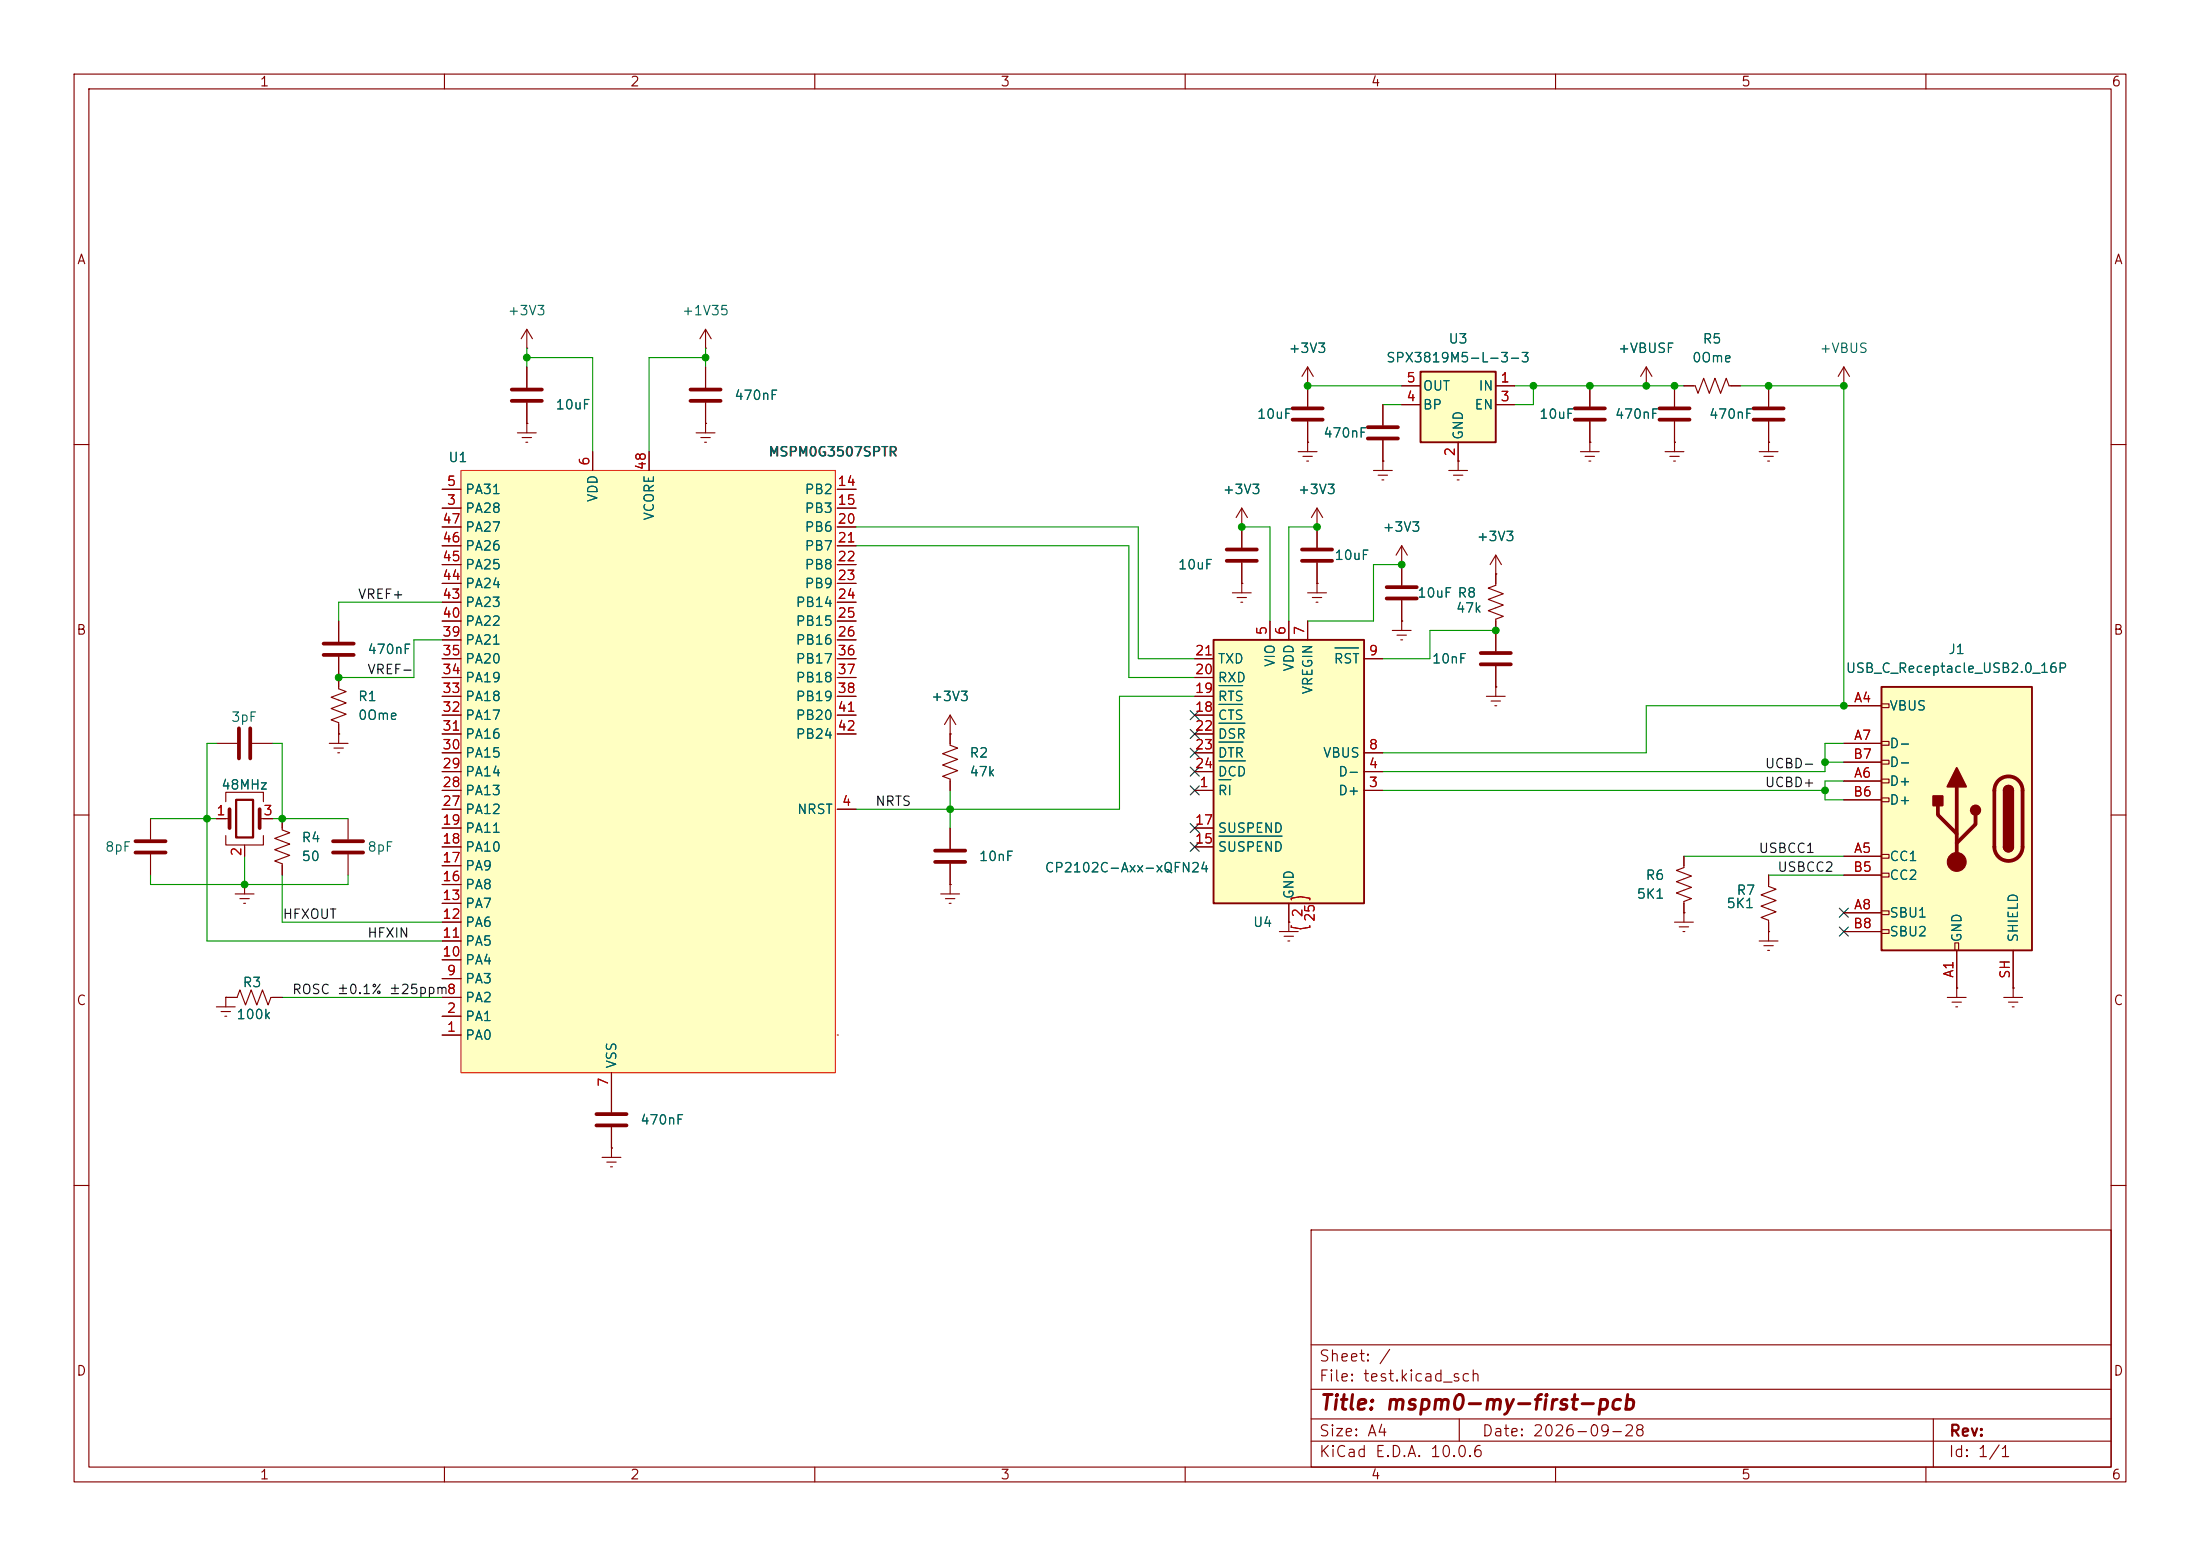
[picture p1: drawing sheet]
<svg xmlns="http://www.w3.org/2000/svg" width="297mm" height="210mm" viewBox="0 0 297 210" stroke-linecap="round" stroke-linejoin="round" font-family="sans-serif">
<g fill="none" stroke="#840000" stroke-width=".15">
<path d="M10 10h277v190h-277zM12 12h273v186h-273zM60 10v2M110 10v2M160 10v2M210 10v2M260 10v2M10 60h2M167.6 71.1v2.8M167.6 75.9v2.8M285 60h2M10 110h2"/>
<path d="M285 110h2M10 160h2M177 166h108v32h-108zM285 160h2M60 198v2M110 198v2M160 198v2M177 194.5h108M177 191.5h108M177 187.5h108M177 181.5h108M197 191.5v3"/>
<path d="M210 198v2M260 198v2M261 191.5v6.5"/>
</g>
<path d="M165.6 74.2h4.1M165.6 75.7h4.1" fill="none" stroke="#840000" stroke-width=".51"/>
<path d="M254 92.7h20.3v35.6h-20.3z" fill="#ffffc2"/>
<g fill="none" stroke="#840000" stroke-width=".15">
<path d="M176.5 59.7h.1M176.5 59.7v1.3M167.6 78.7h.1M167.6 71.1h.1M167.6 68.6v2.5M167.6 78.7v1.3M167.6 68.6l-.7 1.3M167.6 68.6l.8 1.3M175.3 61h2.5M175.9 61.6h1.3M176.4 62.2h.3M45.7 88.6v4.4l1 .3-2 .8 2 .8-2 .7 2 .8-2 .8 1 .3v2.8"/>
<path d="M45.7 99.1h.1M45.7 83.8v2.8M128.3 96.5v4.1l1 .4-2 .7 2 .8-2 .8 2 .7-2 .8 1 .4v1.5M128.3 99.1h.1M128.3 96.5l-.8 1.3M128.3 96.5l.7 1.3M166.4 80h2.5M167 80.6h1.3M167.5 81.3h.3M248.9 95.3h5.1M254 95h1v.5h-1zM20.3 110.5v2.8"/>
<path d="M20.3 115.3v2.8M38.1 110.5v1.5l1 .4-2 .8 2 .7-2 .8 2 .7-2 .8 1 .4v1.5M44.4 100.3h2.6M45.1 101h1.3M45.6 101.6h.2M47 110.5v2.8M47 115.3v2.8M128.3 119.4h.1M128.3 111.8v2.8M128.3 116.6v4.1M227.3 115.6v1.5l-1 .4 2 .7-2 .8 2 .8-2 .7 2 .8-1 .4v2.8M238.8 118.1v1.5l1 .4-2.1 .8 2.1 .7-2.1 .8 2.1 .8-2.1 .7 1.1 .4v2.8"/>
<path d="M248.9 115.6h5.1M248.9 105.4h5.1M248.9 100.3h5.1M248.9 118.1h5.1M248.9 108h5.1M248.9 102.9h5.1M254 105.2h1v.5h-1zM254 117.9h1v.5h-1zM254 100.1h1v.5h-1zM254 102.6h1v.5h-1zM254 107.7h1v.5h-1zM254 115.3h1v.5h-1z"/>
<path d="M127 120.7h2.5M127.6 121.3h1.3M128.1 121.9h.3M226.1 124.5h2.5M226.7 125.1h1.3M227.2 125.7h.3M227.3 123.2h.1M237.5 127h2.5M238.1 127.6h1.3M238.6 128.3h.3M238.8 125.7h.1M248.9 123.2h5.1"/>
<path d="M248.9 125.7h5.1M254 122.9h1v.5h-1zM254 125.5h1v.5h-1zM262.9 134.6h2.5M263.5 135.3h1.3M263.9 127.3h.5v1h-.5zM264 135.9h.3M264.2 133.4h.1M264.2 128.3v6.3M271.8 128.3v5.1M81.3 156.2h2.5M81.9 156.8h1.3"/>
<path d="M82.4 157.5h.3M82.5 154.9h.1M82.5 147.3v2.8M82.5 152.1v4.1"/>
</g>
<path d="M254 92.7h20.3v35.6h-20.3zM270.5 106.7a.64 .64 0 0 1 .6-.7 .64 .64 0 0 1 .7 .7M270.5 114.3a.64 .64 0 0 0 .6 .6 .64 .64 0 0 0 .7-.6" fill="none" stroke="#840000" stroke-width=".25"/>
<g fill="none" stroke="#840000" stroke-width=".51">
<path d="M43.7 86.9h4.1M43.7 88.4h4.1M18.3 113.5h4.1M18.3 115.1h4.1M45 113.5h4M45 115.1h4M126.2 114.8h4.1M126.2 116.3h4.1M261.6 108.7v1.3l2.6 2.5M264.2 106.2v10.1M266.7 110v1.3l-2.5 2.5M269.8 105.3a1.91 1.91 0 0 1 2.1-.4 1.91 1.91 0 0 1 1.1 1.8v7.6a1.91 1.91 0 0 1-1.9 1.9 1.91 1.91 0 0 1-1.9-1.9v-7.6a1.9 1.9 0 0 1 .6-1.4z"/>
<path d="M80.5 150.4h4.1M80.5 151.9h4.1"/>
</g>
<g fill="#840000" stroke="#840000" stroke-width=".25">
<path d="M270.5 106.7h1.3v7.6h-1.3z"/>
<path d="M270.7 106.2a.64 .64 0 0 1 .7-.1 .64 .64 0 0 1 .4 .6h-1.3z"/>
<path d="M270.5 114.3h1.3a.64 .64 0 0 1-.7 .6 .64 .64 0 0 1-.6-.6z"/>
<path d="M264.2 103.6l1.2 2.6h-2.5z"/>
<path d="M261 107.4h1.3v1.3h-1.3z"/>
<circle cx="266.7" cy="109.3" r=".63"/>
</g>
<circle cx="264.2" cy="116.3" r="1.27" fill="#840000" stroke="#840000" stroke-width=".15"/>
<path d="M163.8 86.4h20.3v35.5h-20.3z" fill="#ffffc2"/>
<path d="M163.8 86.4h20.3v35.5h-20.3z" fill="none" stroke="#840000" stroke-width=".25"/>
<g fill="none" stroke="#840000" stroke-width=".15">
<path d="M176.5 52.1h.1M176.5 49.5v5.4M176.5 56.9v2.8M176.5 49.5l.8 1.3M176.5 49.5l-.7 1.3M186.7 54.6v2.8M186.7 59.4v2.8M214.6 59.7h.1M214.6 52.1v2.8M214.6 56.9v4.1M226.1 59.7h.1M226.1 52.1v2.8"/>
<path d="M226.1 56.9v4.1M177.8 78.7h.1M177.8 71.1v2.8M177.8 75.9v4.1M195.6 63.5h2.5M196.2 64.1h1.3M196.7 64.8h.3M196.8 62.2h.1M196.8 62.2v1.3M201.9 77.5h.1M201.9 74.9l.8 1.3M201.9 74.9l-.7 1.3"/>
<path d="M201.9 74.9v2.6M213.4 61h2.5M214 61.6h1.3M214.5 62.2h.3M224.8 61h2.5M225.4 61.6h1.3M225.9 62.2h.3M161.3 88.9h2.5M161.3 96.5h2.5M161.3 94h2.5M161.3 91.4h2.5M161.3 99.1h2.5"/>
<path d="M171.4 83.8v2.6M174 83.8v2.6M176.5 83.8v2.6M176.5 80h2.6M177.2 80.6h1.2M177.7 81.3h.2M184.1 88.9h2.6M161.3 106.7h2.5M161.3 104.1h2.5M161.3 101.6h2.5M161.3 114.3h2.5M161.3 111.8h2.5"/>
<path d="M184.1 106.7h2.6M184.1 104.1h2.6M184.1 101.6h2.6M172.7 125.7h2.6M173.4 126.4h1.2M173.9 127h.2M174 124.5h.1M174 121.9v3.8"/>
</g>
<path d="M164.6 95.1h3.2M164.6 92.5h3.2M164.6 97.6h3.5M180.2 87.5h3.2M164.6 105.2h1.6M164.6 112.9h8.5M164.6 100.2h3.2M164.6 102.7h3.5" fill="none" stroke="#006464" stroke-width=".15"/>
<path d="M174.3 121.4v-.2l1.3-.2 1.2 .2v.2M174.3 124.9v.2l1.3 .3 1.2-.3v-.2" fill="none" stroke="#a90000" stroke-width=".15"/>
<path d="M174.5 55.1h4.1M174.5 56.6h4.1M184.7 57.7h4M184.7 59.2h4M212.6 55.1h4.1M212.6 56.6h4.1M224 55.1h4.1M224 56.6h4.1M175.8 74.2h4M175.8 75.7h4" fill="none" stroke="#840000" stroke-width=".51"/>
<path d="M191.8 50.2h10.1v9.5h-10.1z" fill="#ffffc2"/>
<path d="M191.8 50.2h10.1v9.5h-10.1z" fill="none" stroke="#840000" stroke-width=".25"/>
<g fill="none" stroke="#840000" stroke-width=".15">
<path d="M189.2 52.1h2.6M189.2 54.6h2.6M196.8 59.7v2.5M201.9 52.1h2.6M201.9 54.6h2.6M227.3 52.1h1.6l.3 1 .8-2 .8 2 .7-2 .8 2 .7-2 .4 1h1.5M248.9 52.1h.1M248.9 49.5l.8 1.3M248.9 49.5l-.7 1.3M248.9 49.5v2.6M177.8 71.1h.1M177.8 68.6l.8 1.3"/>
<path d="M177.8 68.6l-.8 1.3M177.8 68.6v2.5M185.4 63.5h2.6M186.1 64.1h1.2M186.6 64.8h.2M186.7 62.2h.1M186.7 62.2v1.3M270.5 134.6h2.5M271.1 135.3h1.3M271.7 135.9h.2M271.8 133.4h.1M271.8 133.4v1.2"/>
</g>
<path d="M62.2 63.5h50.6v81.3h-50.6z" fill="#ffffc2"/>
<path d="M62.2 63.5h50.6v81.3h-50.6z" fill="none" stroke="#ff2500" stroke-width=".15"/>
<g fill="none" stroke="#840000" stroke-width=".15">
<path d="M69.8 58.4h2.6M70.5 59.1h1.3M71 59.7h.2M71.1 47h.1M71.1 57.2h.1M71.1 44.5l-.7 1.2M71.1 44.5l.8 1.2M71.1 44.5v2.5M71.1 49.5v2.8M71.1 54.4v4M94 58.4h2.5M94.6 59.1h1.3"/>
<path d="M95.1 59.7h.3M95.2 47h.1M95.2 57.2h.1M95.2 44.5v2.5M95.2 49.5v2.8M95.2 54.4v4M95.2 44.5l-.7 1.2M95.2 44.5l.8 1.2M176.5 52.1h.1M176.5 59.7h.1M176.5 52.1v2.8M176.5 56.9v2.8"/>
<path d="M186.7 54.6v2.8M186.7 59.4v2.8M189.2 52.1h2.6M189.2 54.6h2.6M196.8 59.7v2.5M201.9 52.1h2.6M201.9 54.6h2.6M214.6 59.7h.1M214.6 52.1v2.8M214.6 56.9v2.8M222.2 52.1h.1M222.2 49.5l.8 1.3"/>
<path d="M222.2 49.5l-.7 1.3M222.2 49.5v2.6M226.1 59.7h.1M226.1 52.1v2.8M226.1 56.9v2.8M227.3 52.1h1.3M233.7 52.1h1.2M238.8 59.7h.1M238.8 52.1v2.8M238.8 56.9v4.1M59.7 68.6h2.5M59.7 66h2.5"/>
<path d="M59.7 71.1h2.5M59.7 73.7h2.5M59.7 76.2h2.5M59.7 78.7h2.5M80 61v2.5M87.6 61v2.5M113 68.6h2.6M113 66h2.6M113 71.1h2.6M113 73.7h2.6M113 76.2h2.6M113 78.7h2.6"/>
<path d="M167.6 78.7h.1M167.6 71.1h.1M167.6 71.1v2.8M167.6 75.9v2.8M177.8 78.7h.1M177.8 71.1h.1M177.8 71.1v2.8M177.8 75.9v2.8M186.7 62.2h.1M189.2 76.2h.1M189.2 73.7v5.3M189.2 73.7l.8 1.2"/>
<path d="M189.2 73.7l-.7 1.2M196.8 62.2h.1M201.9 77.5v1.5l-1 .4 2 .7-2 .8 2 .8-2 .7 2 .8-1 .4v4.3M201.9 77.5h.1M237.5 61h2.5M238.1 61.6h1.3M238.6 62.2h.3M45.7 99.1h.1M45.7 83.8v2.8M45.7 88.6v4.1M45.7 97.8v1.3M59.7 81.3h2.5"/>
<path d="M59.7 83.8h2.5M59.7 86.4h2.5M59.7 99.1h2.5M59.7 96.5h2.5M59.7 94h2.5M59.7 91.4h2.5M59.7 88.9h2.5M113 81.3h2.6M113 83.8h2.6M113 86.4h2.6M113 99.1h2.6M113 96.5h2.6"/>
<path d="M113 94h2.6M113 91.4h2.6M113 88.9h2.6M128.3 99.1h.1M128.3 99.1v1.2M161.3 99.1h2.5M161.3 96.5h2.5M161.3 94h2.5M161.3 91.4h2.5M161.3 88.9h2.5M171.4 83.8v2.6M174 83.8v2.6"/>
<path d="M176.5 83.8v2.6M184.1 88.9h2.6M188 85.1h2.5M188.6 85.7h1.3M189.1 86.4h.3M189.2 83.8h.1M189.2 81v4.1M200.7 94h2.5M201.3 94.6h1.3M201.8 95.3h.3M201.9 92.7h.1M201.9 89.9v4.1"/>
<path d="M248.9 95.3h5.1M29.2 100.3h2.8M29.2 110.5h1.8M30.5 108.2v-1.3h5.1v1.3M30.5 112.8v1.2h5.1v-1.2M33 119.4h.1M33 114v1.6M33 119.4v1.3M34 100.3h2.8M35.1 110.5h1.7M38.1 110.5v1.3M38.1 116.8v1.3"/>
<path d="M59.7 109.2h2.5M59.7 119.4h2.5M59.7 116.8h2.5M59.7 114.3h2.5M59.7 111.8h2.5M59.7 106.7h2.5M59.7 104.1h2.5M59.7 101.6h2.5M113 109.2h2.6M128.3 119.4h.1M128.3 105.4v1.3M128.3 111.8v2.8"/>
<path d="M128.3 116.6v2.8M161.3 114.3h2.5M161.3 111.8h2.5M161.3 106.7h2.5M161.3 104.1h2.5M161.3 101.6h2.5M184.1 106.7h2.6M184.1 104.1h2.6M184.1 101.6h2.6M227.3 115.6v1.2M238.8 118.1v1.3M248.9 100.3h5.1"/>
<path d="M248.9 115.6h5.1M248.9 105.4h5.1M248.9 118.1h5.1M248.9 108h5.1M248.9 102.9h5.1M29.2 135.9h2.5M29.8 136.5h1.3M30.4 137.2h.2M30.5 134.6h.1M30.5 134.6h1.5l.4-1 .7 2 .8-2 .8 2 .7-2 .8 2 .4-1h1.5M30.5 134.6v1.3M31.7 120.7h2.6"/>
<path d="M32.4 121.3h1.3M32.9 121.9h.2M59.7 139.7h2.5M59.7 137.2h2.5M59.7 134.6h2.5M59.7 132.1h2.5M59.7 129.5h2.5M59.7 127h2.5M59.7 124.5h2.5M59.7 121.9h2.5M113 139.7h.1M174 124.5h.1"/>
<path d="M174 121.9v2.6M227.3 123.2h.1M227.3 121.9v1.3M238.8 125.7h.1M238.8 124.5v1.2M248.9 123.2h5.1M248.9 125.7h5.1M264.2 133.4h.1M264.2 128.3v5.1M271.8 133.4h.1M271.8 128.3v5.1M82.5 154.9h.1"/>
<path d="M82.5 144.8v5.3M82.5 152.1v2.8"/>
</g>
<path d="M113 139.7h.1" fill="none" stroke="#fff400" stroke-width=".15"/>
<g fill="none" stroke="#840000" stroke-width=".51">
<path d="M69.1 52.6h4.1M69.1 54.1h4.1M93.2 52.6h4.1M93.2 54.1h4.1M236.7 55.1h4.1M236.7 56.6h4.1M187.2 79.2h4.1M32.3 98.3v4.1M33.8 98.3v4.1M187.2 80.8h4.1M199.9 88.1h4.1M199.9 89.7h4.1"/>
<path d="M31 109.2v2.6M35.1 109.2v2.6"/>
</g>
<path d="M31.9 108h2.3v5h-2.3z" fill="none" stroke="#840000" stroke-width=".3"/>
<g fill="none" stroke="#009600" stroke-width=".15">
<path d="M71.1 48.3h8.9v12.7M71.1 47v2.5M95.2 48.3h-7.6v12.7M95.2 47v2.5M176.5 52.1h12.7M186.7 54.6h2.5M204.5 52.1h22.8M207 52.1v2.5h-2.5M234.9 52.1h14v43.2h-26.7v6.3h-35.5M115.6 73.7h36.8v17.7h8.9M115.6 71.1h38.1v17.8h7.6M167.6 71.1h3.8v12.7"/>
<path d="M177.8 71.1h-3.8v12.7M189.2 76.2h-3.8v7.6h-8.9M59.7 86.4h-3.8v5h-10.2M59.7 81.3h-14v2.5M161.3 94h-10.2v15.2h-35.5M201.9 85.1h-8.9v3.8h-6.3M20.3 118.1v1.3h26.7v-1.3M20.3 110.5h8.9M29.2 100.3h-1.3v26.7h31.8M33 115.6v3.8M36.8 100.3h1.3v10.2M36.8 110.5h10.2"/>
<path d="M38.1 118.1v6.4h21.6M128.3 106.7v5.1M186.7 106.7h59.7M227.3 115.6h21.6M238.8 118.1h10.1M246.4 102.9h2.5M248.9 105.4h-2.5v2.6h2.5M248.9 100.3h-2.5v3.8h-59.7M38.1 134.6h21.6"/>
</g>
<g fill="none" stroke="#000084" stroke-width=".15">
<path d="M160.7 95.9l1.2 1.2M160.7 98.5l1.2 1.2M161.9 95.9l-1.2 1.2M161.9 98.5l-1.2 1.2M160.7 103.5l1.2 1.2M160.7 111.2l1.2 1.2M160.7 113.7l1.2 1.2M160.7 106.1l1.2 1.2M160.7 101l1.2 1.2M161.9 103.5l-1.2 1.2M161.9 111.2l-1.2 1.2M161.9 113.7l-1.2 1.2"/>
<path d="M161.9 106.1l-1.2 1.2M161.9 101l-1.2 1.2M248.3 122.6l1.2 1.2M248.3 125.1l1.2 1.2M249.5 122.6l-1.2 1.2M249.5 125.1l-1.2 1.2"/>
</g>
<path d="M164.6 95.1h3.2M164.6 92.5h3.2M164.6 97.6h3.5M180.2 87.5h3.2M164.6 105.2h1.6M164.6 112.9h8.5M164.6 100.2h3.2M164.6 102.7h3.5" fill="none" stroke="#006464" stroke-width=".15"/>
<path d="M174.3 121.4v-.2l1.3-.2 1.2 .2v.2M174.3 124.9v.2l1.3 .3 1.2-.3v-.2" fill="none" stroke="#a90000" stroke-width=".15"/>
<g fill="#009600" stroke="#009600" stroke-width=".14">
<circle cx="128.3" cy="109.2" r=".46"/>
<circle cx="167.6" cy="71.1" r=".46"/>
<circle cx="177.8" cy="71.1" r=".46"/>
<circle cx="45.7" cy="91.4" r=".46"/>
<circle cx="71.1" cy="48.3" r=".46"/>
<circle cx="95.2" cy="48.3" r=".46"/>
<circle cx="246.4" cy="102.9" r=".46"/>
<circle cx="248.9" cy="95.3" r=".46"/>
<circle cx="246.4" cy="106.7" r=".46"/>
<circle cx="38.1" cy="110.5" r=".46"/>
<circle cx="27.9" cy="110.5" r=".46"/>
<circle cx="33" cy="119.4" r=".46"/>
<circle cx="201.9" cy="85.1" r=".46"/>
<circle cx="248.9" cy="52.1" r=".46"/>
<circle cx="238.8" cy="52.1" r=".46"/>
<circle cx="189.2" cy="76.2" r=".46"/>
<circle cx="207" cy="52.1" r=".46"/>
<circle cx="222.2" cy="52.1" r=".46"/>
<circle cx="226.1" cy="52.1" r=".46"/>
<circle cx="214.6" cy="52.1" r=".46"/>
<circle cx="176.5" cy="52.1" r=".46"/>
</g>
<text font-size="2" fill="#840000" x="178" y="190.8">Title: mspm0-my-first-pcb</text>
<g font-size="1.5" fill="#840000">
<text x="178" y="184.1">Sheet: /</text>
<text x="178" y="186.8">File: test.kicad_sch</text>
<text x="178" y="197">KiCad E.D.A. 10.0.6</text>
<text x="178" y="194.2">Size: A4</text>
<text x="200" y="194.2">Date: 2026-09-28</text>
<text x="263" y="197">Id: 1/1</text>
<text x="263" y="194.2">Rev:</text>
</g>
<g font-size="1.3" fill="#840000">
<text x="35" y="12">1</text>
<text x="85" y="12">2</text>
<text x="135" y="12">3</text>
<text x="185" y="12">4</text>
<text x="235" y="12">5</text>
<text x="285" y="12">6</text>
<text x="10.3" y="36">A</text>
<text x="285.3" y="36">A</text>
<text x="10.2" y="86">B</text>
<text x="285.2" y="86">B</text>
<text x="10.2" y="136">C</text>
<text x="285.2" y="136">C</text>
<text x="10.2" y="186">D</text>
<text x="285.2" y="186">D</text>
<text x="35" y="200">1</text>
<text x="85" y="200">2</text>
<text x="135" y="200">3</text>
<text x="185" y="200">4</text>
<text x="235" y="200">5</text>
<text x="285" y="200">6</text>
</g>
<g font-size="1.3" fill="#006464">
<text x="68.5" y="42.9">+3V3</text>
<text x="92" y="42.9">+1V35</text>
<text x="173.9" y="48">+3V3</text>
<text x="195.5" y="46.7">U3</text>
<text x="218.3" y="48">+VBUSF</text>
<text x="229.8" y="46.7">R5</text>
<text x="245.6" y="48">+VBUS</text>
<text x="187" y="49.2">SPX3819M5-L-3-3</text>
<text x="192" y="53">OUT</text>
<text x="199.5" y="53">IN</text>
<text x="228.4" y="49.2">0Ome</text>
<text x="74.9" y="55.6">10uF</text>
<text x="99" y="54.3">470nF</text>
<text x="169.6" y="56.8">10uF</text>
<text x="178.6" y="59.4">470nF</text>
<text x="192" y="55.6">BP</text>
<text x="197.8" y="59.5" transform="rotate(-90 197.8 59.5)">GND</text>
<text x="199" y="55.6">EN</text>
<text x="207.7" y="56.8">10uF</text>
<text x="217.9" y="56.8">470nF</text>
<text x="230.6" y="56.8">470nF</text>
<text x="60.4" y="62.7">U1</text>
<text x="103.6" y="61.9">MSPM0G3507SPTR</text>
<text x="62.7" y="69.5">PA28</text>
<text x="62.7" y="67">PA31</text>
<text x="81" y="67.9" transform="rotate(-90 81 67.9)">VDD</text>
<text x="88.6" y="70.3" transform="rotate(-90 88.6 70.3)">VCORE</text>
<text x="108.5" y="67">PB2</text>
<text x="108.5" y="69.5">PB3</text>
<text x="165" y="67">+3V3</text>
<text x="175.1" y="67">+3V3</text>
<text x="62.7" y="77.2">PA25</text>
<text x="62.7" y="74.6">PA26</text>
<text x="62.7" y="72.1">PA27</text>
<text x="108.5" y="72.1">PB6</text>
<text x="108.5" y="74.6">PB7</text>
<text x="108.5" y="77.2">PB8</text>
<text x="158.9" y="77.2">10uF</text>
<text x="180.1" y="75.9">10uF</text>
<text x="186.6" y="72.1">+3V3</text>
<text x="199.3" y="73.4">+3V3</text>
<text x="62.7" y="82.2">PA23</text>
<text x="62.7" y="79.7">PA24</text>
<text x="107.3" y="82.2">PB14</text>
<text x="108.5" y="79.7">PB9</text>
<text x="191.2" y="81">10uF R8</text>
<text x="196.5" y="83">47k</text>
<text x="49.5" y="88.6">470nF</text>
<text x="62.7" y="89.9">PA20</text>
<text x="62.7" y="87.3">PA21</text>
<text x="62.7" y="84.8">PA22</text>
<text x="107.3" y="84.8">PB15</text>
<text x="107.3" y="87.3">PB16</text>
<text x="107.3" y="89.9">PB17</text>
<text x="164.3" y="89.9">TXD</text>
<text x="180" y="89.9">RST</text>
<text x="193.2" y="89.9">10nF</text>
<text x="262.9" y="88.6">J1</text>
<text x="48.2" y="94.9">R1</text>
<text x="62.7" y="94.9">PA18</text>
<text x="62.7" y="92.4">PA19</text>
<text x="107.3" y="92.4">PB18</text>
<text x="107.3" y="94.9">PB19</text>
<text x="125.6" y="94.9">+3V3</text>
<text x="164.3" y="94.9">RTS</text>
<text x="164.3" y="92.4">RXD</text>
<text x="172.4" y="90.1" transform="rotate(-90 172.4 90.1)">VIO</text>
<text x="175" y="90.7" transform="rotate(-90 175 90.7)">VDD</text>
<text x="177.5" y="93.8" transform="rotate(-90 177.5 93.8)">VREGIN</text>
<text x="249.1" y="91.1">USB_C_Receptacle_USB2.0_16P</text>
<text x="31.1" y="97.7">3pF</text>
<text x="48.2" y="97.5">0Ome</text>
<text x="62.7" y="100">PA16</text>
<text x="62.7" y="97.5">PA17</text>
<text x="107.3" y="97.5">PB20</text>
<text x="107.3" y="100">PB24</text>
<text x="164.3" y="97.5">CTS</text>
<text x="164.3" y="100">DSR</text>
<text x="255" y="96.2">VBUS</text>
<text x="255" y="101.3">D-</text>
<text x="29.8" y="106.9">48MHz</text>
<text x="62.7" y="107.6">PA13</text>
<text x="62.7" y="105.1">PA14</text>
<text x="62.7" y="102.6">PA15</text>
<text x="130.8" y="102.6">R2</text>
<text x="130.8" y="105.1">47k</text>
<text x="164.3" y="107.6">RI</text>
<text x="164.3" y="102.6">DTR</text>
<text x="164.3" y="105.1">DCD</text>
<text x="178.5" y="102.6">VBUS</text>
<text x="180.6" y="107.6">D+</text>
<text x="180.6" y="105.1">D-</text>
<text x="255" y="106.4">D+</text>
<text x="255" y="103.8">D-</text>
<text x="40.6" y="114">R4</text>
<text x="62.7" y="112.7">PA11</text>
<text x="62.7" y="110.2">PA12</text>
<text x="107.5" y="110.2">NRST</text>
<text x="164.3" y="112.7">SUSPEND</text>
<text x="255" y="108.9">D+</text>
<text x="14.1" y="115.3">8pF</text>
<text x="40.6" y="116.5">50</text>
<text x="49.5" y="115.3">8pF</text>
<text x="62.7" y="117.8">PA9</text>
<text x="62.7" y="115.3">PA10</text>
<text x="132.1" y="116.5">10nF</text>
<text x="140.9" y="118.1">CP2102C-Axx-xQFN24</text>
<text x="164.3" y="115.3">SUSPEND</text>
<text x="222.1" y="119.1">R6</text>
<text x="255" y="116.5">CC1</text>
<text x="255" y="119.1">CC2</text>
<text x="62.7" y="125.4">PA6</text>
<text x="62.7" y="122.9">PA7</text>
<text x="62.7" y="120.3">PA8</text>
<text x="169.1" y="125.4">U4</text>
<text x="175" y="121.4" transform="rotate(-90 175 121.4)">GND</text>
<text x="220.9" y="121.6">5K1</text>
<text x="233" y="122.9">5K1</text>
<text x="234.3" y="121.1">R7</text>
<text x="255" y="124.2">SBU1</text>
<text x="62.7" y="130.5">PA4</text>
<text x="62.7" y="128">PA5</text>
<text x="255" y="126.7">SBU2</text>
<text x="265.1" y="127.3" transform="rotate(-90 265.1 127.3)">GND</text>
<text x="272.7" y="127.3" transform="rotate(-90 272.7 127.3)">SHIELD</text>
<text x="31.8" y="137.9">100k</text>
<text x="32.7" y="133.6">R3</text>
<text x="62.7" y="135.6">PA2</text>
<text x="62.7" y="133">PA3</text>
<text x="62.7" y="140.7">PA0</text>
<text x="62.7" y="138.1">PA1</text>
<text x="83.5" y="144.3" transform="rotate(-90 83.5 144.3)">VSS</text>
<text x="86.3" y="152.1">470nF</text>
</g>
<g font-size="1.3" fill="#a90000">
<text x="189.8" y="51.9">5</text>
<text x="202.5" y="51.9">1</text>
<text x="189.8" y="54.5">4</text>
<text x="202.5" y="54.5">3</text>
<text x="60.2" y="65.9">5</text>
<text x="79.9" y="63" transform="rotate(-90 79.9 63)">6</text>
<text x="87.5" y="63.6" transform="rotate(-90 87.5 63.6)">48</text>
<text x="113" y="65.9">14</text>
<text x="196.7" y="61.7" transform="rotate(-90 196.7 61.7)">2</text>
<text x="59.6" y="71">47</text>
<text x="60.2" y="68.4">3</text>
<text x="113" y="68.4">15</text>
<text x="113" y="71">20</text>
<text x="59.6" y="76.1">45</text>
<text x="59.6" y="73.5">46</text>
<text x="113" y="73.5">21</text>
<text x="113" y="76.1">22</text>
<text x="59.6" y="83.7">40</text>
<text x="59.6" y="81.1">43</text>
<text x="59.6" y="78.6">44</text>
<text x="113" y="78.6">23</text>
<text x="113" y="81.1">24</text>
<text x="113" y="83.7">25</text>
<text x="59.6" y="88.8">35</text>
<text x="59.6" y="86.2">39</text>
<text x="113" y="86.2">26</text>
<text x="113" y="88.8">36</text>
<text x="161.2" y="88.8">21</text>
<text x="171.3" y="85.8" transform="rotate(-90 171.3 85.8)">5</text>
<text x="173.9" y="85.8" transform="rotate(-90 173.9 85.8)">6</text>
<text x="176.4" y="85.8" transform="rotate(-90 176.4 85.8)">7</text>
<text x="184.7" y="88.8">9</text>
<text x="59.6" y="93.8">33</text>
<text x="59.6" y="91.3">34</text>
<text x="113" y="91.3">37</text>
<text x="113" y="93.8">38</text>
<text x="161.2" y="93.8">19</text>
<text x="161.2" y="91.3">20</text>
<text x="250.2" y="95.1">A4</text>
<text x="59.6" y="101.5">30</text>
<text x="59.6" y="98.9">31</text>
<text x="59.6" y="96.4">32</text>
<text x="113" y="96.4">41</text>
<text x="113" y="98.9">42</text>
<text x="161.2" y="96.4">18</text>
<text x="161.2" y="98.9">22</text>
<text x="161.2" y="101.5">23</text>
<text x="184.7" y="101.5">8</text>
<text x="250.2" y="100.2">A7</text>
<text x="59.6" y="106.5">28</text>
<text x="59.6" y="104">29</text>
<text x="161.2" y="104">24</text>
<text x="161.8" y="106.5">1</text>
<text x="184.7" y="106.5">3</text>
<text x="184.7" y="104">4</text>
<text x="250.1" y="107.8">B6</text>
<text x="250.1" y="102.7">B7</text>
<text x="250.2" y="105.3">A6</text>
<text x="29.1" y="110.4">1</text>
<text x="35.5" y="110.4">3</text>
<text x="59.6" y="111.6">19</text>
<text x="59.6" y="109.1">27</text>
<text x="113.6" y="109.1">4</text>
<text x="161.2" y="111.6">17</text>
<text x="32.9" y="115.7" transform="rotate(-90 32.9 115.7)">2</text>
<text x="59.6" y="119.2">16</text>
<text x="59.6" y="116.7">17</text>
<text x="59.6" y="114.2">18</text>
<text x="161.2" y="114.2">15</text>
<text x="250.1" y="118">B5</text>
<text x="250.2" y="115.4">A5</text>
<text x="59.6" y="124.3">12</text>
<text x="59.6" y="121.8">13</text>
<text x="176.1" y="123.9" transform="rotate(-90 176.1 123.9)">2</text>
<text x="177.8" y="124.5" transform="rotate(-90 177.8 124.5)">25</text>
<text x="250.1" y="125.6">B8</text>
<text x="250.2" y="123.1">A8</text>
<text x="59.6" y="129.4">10</text>
<text x="59.6" y="126.9">11</text>
<text x="60.2" y="131.9">9</text>
<text x="60.2" y="137">2</text>
<text x="60.2" y="134.5">8</text>
<text x="264" y="132.1" transform="rotate(-90 264 132.1)">A1</text>
<text x="271.6" y="132.2" transform="rotate(-90 271.6 132.2)">SH</text>
<text x="60.2" y="139.6">1</text>
<text x="82.4" y="146.8" transform="rotate(-90 82.4 146.8)">7</text>
</g>
<g font-size="1.3" fill="#0f0f0f">
<text x="48.2" y="81.2">VREF+</text>
<text x="49.5" y="91.3">VREF-</text>
<text x="238.2" y="104">UCBD-</text>
<text x="238.2" y="106.6">UCBD+</text>
<text x="118.1" y="109.1">NRTS</text>
<text x="237.3" y="115.4">USBCC1</text>
<text x="239.9" y="118">USBCC2</text>
<text x="38.1" y="124.3">HFXOUT</text>
<text x="49.5" y="126.9">HFXIN</text>
<text x="39.3" y="134.5">ROSC ±0.1% ±25ppm8</text>
</g>
</svg>
